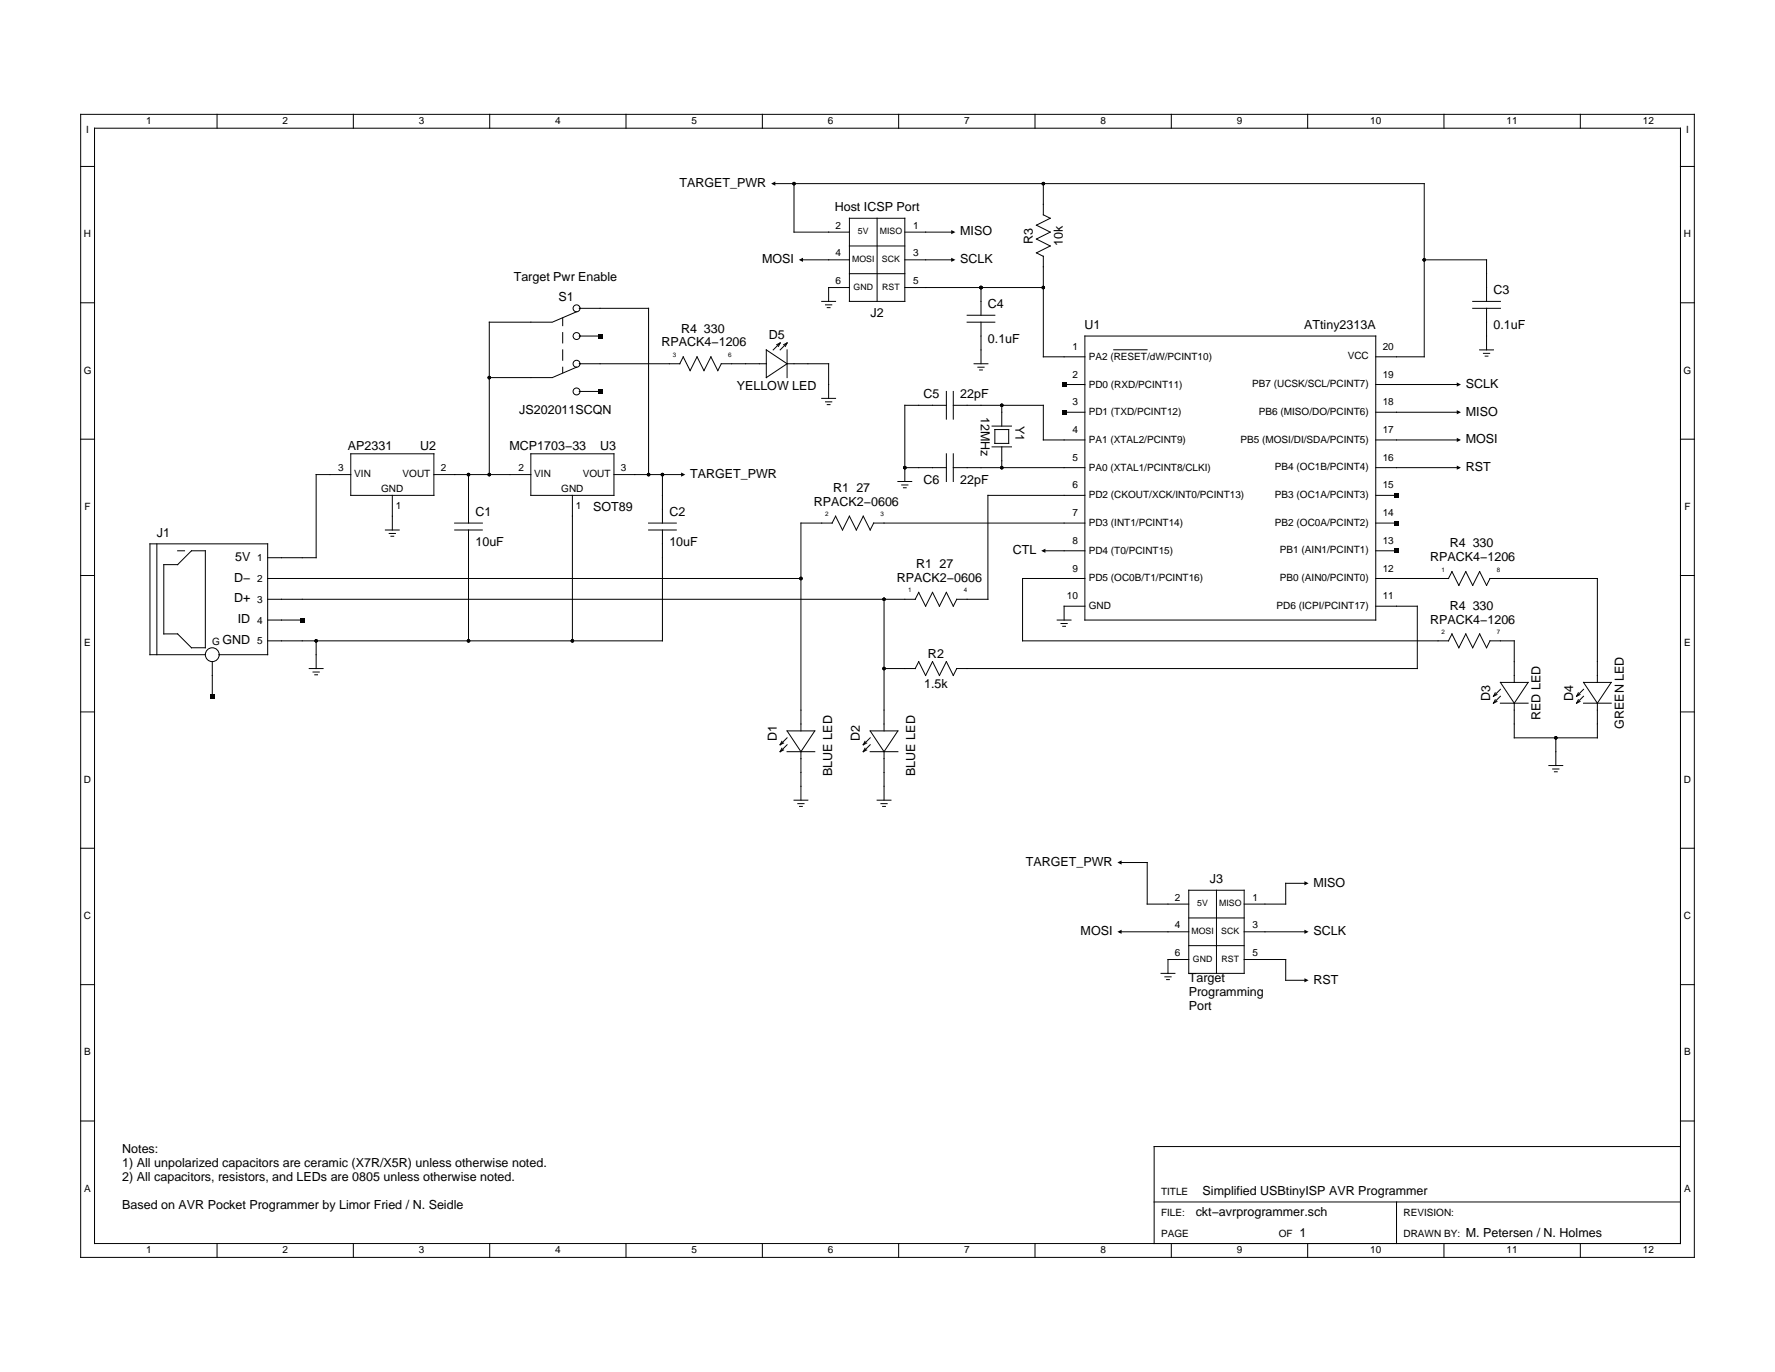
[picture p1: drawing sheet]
<svg xmlns="http://www.w3.org/2000/svg" width="279mm" height="216mm" viewBox="0 0 279 216" stroke-linecap="round" stroke-linejoin="round" font-family="sans-serif">
<g fill="none" stroke="#000" stroke-width=".16">
<path d="M12.7 18h254v179.9h-254zM34.2 18v2.2M55.6 18v2.2M77.1 18v2.2M98.5 18v2.2M120 18v2.2M141.5 18v2.2M162.9 18v2.2M184.4 18v2.2M205.8 18v2.2M227.3 18v2.2M248.8 18v2.2"/>
<path d="M12.7 26.2h2.2M14.9 20.2h249.6v175.5h-249.6zM121.7 28.9h102.5v27.2h-7.6M125 28.9v7.6h8.7M133.7 34.3h8.7v13.1h-8.7zM133.7 38.7h8.7M138.1 34.3v13.1M142.4 36.5h7.7M164.2 28.9v4.9l1.1 .5-2.2 1.1 2.2 1.1-2.2 1.1 2.2 1.1-2.2 1.1 1.1 .5v15.8h6.6M264.5 26.2h2.2M12.7 47.6h2.2M77 59.4h9.8"/>
<path d="M86.8 50.7h-9.8v24M88.6 50v1.2M88.6 52.3v1.7M88.6 55.1v1.6M88.6 57.8v.9M90.8 57.8l-3.9 1.6M90.8 49.1l-3.9 1.6M91.2 48.5h10.9v26.2M91.2 52.9h3.3M91.2 57.2h15.8l.6-1.1 1 2.2 1.1-2.2 1.1 2.2 1.1-2.2 1.1 2.2 .5-1.1h7.1M120.6 55.1l3.3 2.1-3.3 2.2zM122.8 54l-1.1 1.1"/>
<path d="M122.8 54l-.3 .5M122.8 54l-.5 .2M123.9 57.2h6.5v5.5M123.9 55.1v4.3M123.9 54l-1.1 1.1M123.9 54l-.3 .5M123.9 54l-.6 .2M126.1 40.9h7.6M129.3 47.4h2.2M129.9 48h1M130.2 48.4h.5M133.7 45.2h-3.3v2.2"/>
<path d="M133.7 43.1h8.7M142.4 40.9h7.7M142.4 45.2h21.8M152.2 49.6h4.4M152.2 50.7h4.4M153.3 57.2h2.2M153.9 57.8h1M154.2 58.2h.4M154.4 45.2v4.4M154.4 50.7v6.5M170.8 52.9h45.8v44.7h-45.8zM175.3 55h5.3"/>
<path d="M224.2 40.9h9.8v6.5M231.8 47.4h4.4M231.8 48.5h4.4M232.9 55.1h2.2M233.5 55.6h1M233.8 56h.4M234 48.5v6.6M264.5 47.6h2.2M12.7 69.1h2.2M55.2 74.7h-5.4v13.1h-7.7M55.2 71.4h13.1v6.6h-13.1zM61.8 78v5.4"/>
<path d="M68.3 74.7h15.3M73.7 74.7v7.6M83.6 71.4h13v6.6h-13zM90.1 78v22.8M91.2 61.6h3.3M96.6 74.7h10.9M104.3 74.7v7.6M129.3 62.7h2.2M129.9 63.2h1M130.2 63.7h.5M141.3 75.8h2.2M141.9 76.3h1"/>
<path d="M142.2 76.8h.4M142.4 73.6h6.6M149 63.8h-6.6v12M149 61.6v4.4M149 71.4v4.4M150.1 63.8h14.1v5.4h6.6M150.1 61.6v4.4M150.1 71.4v4.4M150.1 73.6h20.7M156.2 67.1h3M156.2 70.3h3M156.6 67.6h2.2v2.2h-2.2z"/>
<path d="M157.7 63.8v3.3M157.7 70.3v3.3M167.5 60.5h3.3M167.5 64.9h3.3M170.8 78h-15.3v16.3h-4.9l-.5 1.1-1.1-2.2-1.1 2.2-1.1-2.2-1.1 2.2-1.1-2.2-.5 1.1h-102M216.6 73.6h13M216.6 69.2h13M216.6 78h3.2M216.6 60.5h13M216.6 64.9h13M264.5 69.1h2.2M12.7 90.6h2.2"/>
<path d="M24.7 85.6v17.4M25.8 88.9h2.2l2.1-2.2h2.2v15.2h-2.2l-2.1-2.1h-2.2zM28 86.7h1.1M42.1 91h84M42.1 97.6h5.5M60.7 83.4h2.1M61.3 83.9h.9M61.5 84.4h.5M71.6 82.3h4.3M71.6 83.4h4.3M73.7 83.4v17.4M102.1 82.3h4.4"/>
<path d="M102.1 83.4h4.4M104.3 83.4v17.4h-62.2M131 82.3h-4.9v32.7M131.5 81.2l1.1 2.2 1.1-2.2 1.1 2.2 1.1-2.2 1.1 2.2 .5-1.1h33.3M131.5 81.2l-.5 1.1M139.2 94.3v20.7M164.2 86.7h6.6M166.4 97.6h2.2M167 98.1h1M167.3 98.6h.4M170.8 91h-9.8v9.8h67l.6-1 1 2.1 1.1-2.1 1.1 2.1 1.1-2.1 1.1 2.1 .5-1.1h3.9v6.6M170.8 95.4h-3.3v2.2"/>
<path d="M216.6 95.4h6.5v9.8h-72.5l-.5 1.1-1.1-2.2-1.1 2.2-1.1-2.2-1.1 2.2-1.1-2.2-.5 1.1h-4.9M216.6 91h11.4l.6-1.1 1 2.2 1.1-2.2 1.1 2.2 1.1-2.2 1.1 2.2 .5-1.1h16.9v16.4M216.6 86.7h3.2M216.6 82.3h3.2M264.5 90.6h2.2M12.7 112h2.2M32.3 103h-8.7v-17.4h18.5v17.4h-7.6M33.4 104.1v5.5M48.7 105.2h2.2M49.3 105.8h1M49.5 106.2h.5M49.8 100.8v4.4"/>
<path d="M123.1 117.7l-.3 .6M123.1 116.7l-.3 .5M123.3 118l-.5 .3M123.3 116.9l-.5 .3M123.9 115h4.4l-2.2 3.3zM123.9 118.3h4.4M123.9 116.1l-1.1 1.1M123.9 117.2l-1.1 1.1M126.1 118.3v7.6M136.2 117.7l-.3 .6M136.2 116.7l-.3 .5M136.4 118l-.5 .3"/>
<path d="M136.4 116.9l-.5 .3M137 115h4.3l-2.1 3.3zM137 118.3h4.3M137 116.1l-1.1 1.1M137 117.2l-1.1 1.1M139.2 118.3v7.6M235.4 110.1l-.3 .6M235.4 109l-.3 .6M235.6 110.4l-.5 .3M235.6 109.3l-.5 .3M236.2 107.4h4.3l-2.1 3.3zM236.2 110.7h4.3"/>
<path d="M236.2 108.5l-1.1 1.1M236.2 109.6l-1.1 1.1M238.4 110.7v5.4h13v-5.4M244.9 116.1v4.4M248.4 110.1l-.2 .6M248.4 109l-.2 .6M248.7 110.4l-.5 .3M248.7 109.3l-.5 .3M249.3 107.4h4.3l-2.2 3.3zM249.3 110.7h4.3M249.3 108.5l-1.1 1.1M249.3 109.6l-1.1 1.1"/>
<path d="M264.5 112h2.2M12.7 133.5h2.2M125 125.9h2.2M125.6 126.5h1M125.9 126.9h.4M138.1 125.9h2.1M138.7 126.5h.9M138.9 126.9h.5M176.2 135.7h4.4v6.6h6.5M205.7 139h-3.3v3.3h-6.6M243.8 120.5h2.2M244.4 121h1"/>
<path d="M244.7 121.4h.4M264.5 133.5h2.2M12.7 154.9h2.2M176.2 146.6h10.9M182.8 153.2h2.1M183.4 153.7h.9M183.6 154.2h.5M187.1 151h-3.2v2.2M187.1 148.8h8.7M187.1 144.4h8.7M187.1 140.1h8.7v13.1h-8.7zM191.5 140.1v13.1"/>
<path d="M195.8 146.6h9.9M195.8 151h6.6v3.3h3.3M264.5 154.9h2.2M12.7 176.4h2.2M264.5 176.4h2.2M34.2 195.7v2.2M55.6 195.7v2.2M77.1 195.7v2.2M98.5 195.7v2.2M120 195.7v2.2M141.5 195.7v2.2M162.9 195.7v2.2"/>
<path d="M181.7 189.1h82.8M184.4 195.7v2.2M205.8 195.7v2.2M219.8 189.1v6.6M227.3 195.7v2.2M248.8 195.7v2.2M264.5 180.4h-82.8v15.3"/>
<circle cx="90.8" cy="52.9" r=".55"/>
<circle cx="90.8" cy="57.2" r=".55"/>
<circle cx="90.8" cy="48.5" r=".55"/>
<circle cx="90.8" cy="61.6" r=".55"/>
<circle cx="33.4" cy="103" r="1.09"/>
</g>
<g fill="#000">
<path d="M121.4 28.9l.6-.3v.6zM149.7 36.2l.7 .3-.7 .4zM94.1 52.6h.7v.6h-.7zM125.7 40.9l.7-.3v.6zM149.7 40.6l.7 .3-.7 .3zM94.1 61.3h.7v.6h-.7zM107.2 74.4l.7 .3-.7 .3zM167.2 64.5h.6v.7h-.6zM167.2 60.2h.6v.6h-.6zM219.5 77.6h.7v.7h-.7zM229.3 60.2l.7 .3-.7 .3zM229.3 64.5l.7 .4-.7 .3z"/>
<path d="M229.3 68.9l.7 .3-.7 .4zM229.3 73.3l.7 .3-.7 .3zM47.3 97.2h.6v.7h-.6zM163.9 86.7l.7-.4v.7zM219.5 82h.7v.6h-.7zM219.5 86.3h.7v.7h-.7zM33.1 109.2h.6v.7h-.6zM175.9 135.7l.6-.3v.7zM205.3 138.7l.7 .3-.7 .3zM175.9 146.6l.6-.3v.7zM205.3 146.3l.7 .3-.7 .4zM205.3 153.9l.7 .4-.7 .3z"/>
<circle cx="125" cy="28.9" r=".27"/>
<circle cx="164.2" cy="28.9" r=".27"/>
<circle cx="77" cy="59.4" r=".27"/>
<circle cx="154.4" cy="45.2" r=".27"/>
<circle cx="164.2" cy="45.2" r=".27"/>
<circle cx="224.2" cy="40.9" r=".27"/>
<circle cx="73.7" cy="74.7" r=".27"/>
<circle cx="77" cy="74.7" r=".27"/>
<circle cx="102.1" cy="74.7" r=".27"/>
<circle cx="104.3" cy="74.7" r=".27"/>
<circle cx="142.4" cy="73.6" r=".27"/>
<circle cx="157.7" cy="73.6" r=".27"/>
<circle cx="157.7" cy="63.8" r=".27"/>
<circle cx="126.1" cy="91" r=".27"/>
<circle cx="139.2" cy="94.3" r=".27"/>
<circle cx="49.8" cy="100.8" r=".27"/>
<circle cx="73.7" cy="100.8" r=".27"/>
<circle cx="90.1" cy="100.8" r=".27"/>
<circle cx="139.2" cy="105.2" r=".27"/>
<circle cx="244.9" cy="116.1" r=".27"/>
</g>
<g font-size="2">
<text x="107" y="29.4">TARGET_PWR</text>
<text x="131.4" y="33.3">Host ICSP Port</text>
<text x="120" y="41.4">MOSI</text>
<text x="151.1" y="37">MISO</text>
<text x="151.1" y="41.4">SCLK</text>
<text x="162.6" y="38.3" transform="rotate(-90 162.6 38.3)">R3</text>
<text x="167.3" y="38.7" transform="rotate(-90 167.3 38.7)">10k</text>
<text x="80.9" y="44.2">Target Pwr Enable</text>
<text x="87.9" y="47.4">S1</text>
<text x="235.1" y="46.3">C3</text>
<text x="107.2" y="52.3">R4</text>
<text x="110.8" y="52.3">330</text>
<text x="121" y="53.4">D5</text>
<text x="137" y="49.9">J2</text>
<text x="155.5" y="48.5">C4</text>
<text x="155.5" y="54">0.1uF</text>
<text x="170.7" y="51.8">U1</text>
<text x="205.3" y="51.8">ATtiny2313A</text>
<text x="235.1" y="51.8">0.1uF</text>
<text x="104.1" y="54.5">RPACK4−1206</text>
<text x="81.7" y="65.2">JS202011SCQN</text>
<text x="116" y="61.4">YELLOW LED</text>
<text x="145.4" y="62.7">C5</text>
<text x="151.1" y="62.7">22pF</text>
<text x="154.4" y="65.6" transform="rotate(90 154.4 65.6)">12MHz</text>
<text x="230.7" y="61">SCLK</text>
<text x="230.7" y="65.4">MISO</text>
<text x="54.8" y="70.9">AP2331</text>
<text x="66.1" y="70.9">U2</text>
<text x="80.2" y="70.9">MCP1703−33</text>
<text x="94.5" y="70.9">U3</text>
<text x="159.9" y="67.1" transform="rotate(90 159.9 67.1)">Y1</text>
<text x="230.7" y="69.7">MOSI</text>
<text x="108.6" y="75.2">TARGET_PWR</text>
<text x="131.1" y="77.4">R1</text>
<text x="134.8" y="77.4">27</text>
<text x="145.4" y="76.1">C6</text>
<text x="151.1" y="76.1">22pF</text>
<text x="230.7" y="74.1">RST</text>
<text x="74.8" y="81.2">C1</text>
<text x="93.4" y="80.5">SOT89</text>
<text x="105.4" y="81.2">C2</text>
<text x="128.1" y="79.6">RPACK2−0606</text>
<text x="24.7" y="84.5">J1</text>
<text x="37" y="88.3">5V</text>
<text x="74.8" y="85.9">10uF</text>
<text x="105.4" y="85.9">10uF</text>
<text x="144.2" y="89.4">R1</text>
<text x="147.9" y="89.4">27</text>
<text x="159.4" y="87.2">CTL</text>
<text x="225.1" y="88.3">RPACK4−1206</text>
<text x="228.2" y="86.1">R4</text>
<text x="231.8" y="86.1">330</text>
<text x="36.8" y="91.5">D−</text>
<text x="36.8" y="94.8">D+</text>
<text x="141.2" y="91.6">RPACK2−0606</text>
<text x="228.2" y="95.9">R4</text>
<text x="231.8" y="95.9">330</text>
<text x="35" y="101.4">GND</text>
<text x="37.4" y="98.1">ID</text>
<text x="225.1" y="98.1">RPACK4−1206</text>
<text x="146.1" y="103.6">R2</text>
<text x="145.5" y="108.3">1.5k</text>
<text x="234.5" y="110.3" transform="rotate(-90 234.5 110.3)">D3</text>
<text x="242.5" y="113.3" transform="rotate(-90 242.5 113.3)">RED LED</text>
<text x="247.6" y="110.3" transform="rotate(-90 247.6 110.3)">D4</text>
<text x="122.3" y="116.7" transform="rotate(-90 122.3 116.7)">D1</text>
<text x="135.3" y="116.7" transform="rotate(-90 135.3 116.7)">D2</text>
<text x="255.6" y="114.7" transform="rotate(-90 255.6 114.7)">GREEN LED</text>
<text x="131" y="122.1" transform="rotate(-90 131 122.1)">BLUE LED</text>
<text x="144.1" y="122.1" transform="rotate(-90 144.1 122.1)">BLUE LED</text>
<text x="161.5" y="136.2">TARGET_PWR</text>
<text x="190.4" y="139">J3</text>
<text x="206.7" y="139.5">MISO</text>
<text x="170.1" y="147.1">MOSI</text>
<text x="206.7" y="147.1">SCLK</text>
<text x="187.1" y="154.5">Target</text>
<text x="206.7" y="154.8">RST</text>
<text x="187.1" y="156.7">Programming</text>
<text x="187.1" y="158.9">Port</text>
<text x="19.2" y="181.4">Notes:</text>
<text x="19.2" y="183.6">1) All unpolarized capacitors are ceramic (X7R/X5R) unless otherwise noted.</text>
<text x="19.2" y="185.8">2) All capacitors, resistors, and LEDs are 0805 unless otherwise noted.</text>
<text x="19.2" y="190.2">Based on AVR Pocket Programmer by Limor Fried / N. Seidle</text>
<text x="188.2" y="191.3">ckt−avrprogrammer.sch</text>
<text x="189.3" y="188.1">Simplified USBtinyISP AVR Programmer</text>
<text x="204.6" y="194.6">1</text>
<text x="230.7" y="194.6">M. Petersen / N. Holmes</text>
</g>
<g font-size="1.6">
<text x="13.6" y="21">I</text>
<text x="23" y="19.5">1</text>
<text x="44.5" y="19.5">2</text>
<text x="65.9" y="19.5">3</text>
<text x="87.4" y="19.5">4</text>
<text x="108.8" y="19.5">5</text>
<text x="130.3" y="19.5">6</text>
<text x="151.7" y="19.5">7</text>
<text x="173.2" y="19.5">8</text>
<text x="194.7" y="19.5">9</text>
<text x="215.7" y="19.5">10</text>
<text x="237.1" y="19.5">11</text>
<text x="258.6" y="19.5">12</text>
<text x="265.4" y="21">I</text>
<text x="131.5" y="36">2</text>
<text x="143.7" y="36">1</text>
<text x="13.2" y="37.3">H</text>
<text x="131.5" y="40.3">4</text>
<text x="143.7" y="40.3">3</text>
<text x="265" y="37.3">H</text>
<text x="131.5" y="44.7">6</text>
<text x="143.7" y="44.7">5</text>
<text x="13.2" y="58.8">G</text>
<text x="168.8" y="59.4">2</text>
<text x="168.8" y="55.1">1</text>
<text x="171.4" y="56.6">PA2 (RESET/dW/PCINT10)</text>
<text x="212.1" y="56.6">VCC</text>
<text x="217.6" y="55.1">20</text>
<text x="217.6" y="59.4">19</text>
<text x="265" y="58.8">G</text>
<text x="168.8" y="63.8">3</text>
<text x="171.4" y="65.3">PD1 (TXD/PCINT12)</text>
<text x="171.4" y="61">PD0 (RXD/PCINT11)</text>
<text x="197.1" y="60.9">PB7 (UCSK/SCL/PCINT7)</text>
<text x="198.1" y="65.3">PB6 (MISO/DO/PCINT6)</text>
<text x="217.6" y="63.8">18</text>
<text x="168.8" y="68.1">4</text>
<text x="171.4" y="69.7">PA1 (XTAL2/PCINT9)</text>
<text x="195.3" y="69.6">PB5 (MOSI/DI/SDA/PCINT5)</text>
<text x="217.6" y="68.1">17</text>
<text x="53.2" y="74.1">3</text>
<text x="55.8" y="75.1">VIN</text>
<text x="60" y="77.4">GND</text>
<text x="63.4" y="75.1">VOUT</text>
<text x="69.4" y="74.1">2</text>
<text x="81.6" y="74.1">2</text>
<text x="84.1" y="75.1">VIN</text>
<text x="88.4" y="77.4">GND</text>
<text x="91.7" y="75.1">VOUT</text>
<text x="97.7" y="74.1">3</text>
<text x="168.8" y="76.9">6</text>
<text x="168.8" y="72.5">5</text>
<text x="171.4" y="74.1">PA0 (XTAL1/PCINT8/CLKI)</text>
<text x="200.7" y="74">PB4 (OC1B/PCINT4)</text>
<text x="217.6" y="72.5">16</text>
<text x="217.6" y="76.9">15</text>
<text x="13.3" y="80.2">F</text>
<text x="62.3" y="80.2">1</text>
<text x="90.6" y="80.2">1</text>
<text x="168.8" y="81.2">7</text>
<text x="171.4" y="82.8">PD3 (INT1/PCINT14)</text>
<text x="171.4" y="78.4">PD2 (CKOUT/XCK/INT0/PCINT13)</text>
<text x="200.7" y="78.4">PB3 (OC1A/PCINT3)</text>
<text x="200.7" y="82.7">PB2 (OC0A/PCINT2)</text>
<text x="217.6" y="81.2">14</text>
<text x="265.1" y="80.2">F</text>
<text x="40.5" y="88.3">1</text>
<text x="168.8" y="89.9">9</text>
<text x="168.8" y="85.6">8</text>
<text x="171.4" y="87.1">PD4 (T0/PCINT15)</text>
<text x="201.5" y="87.1">PB1 (AIN1/PCINT1)</text>
<text x="217.6" y="85.6">13</text>
<text x="217.6" y="89.9">12</text>
<text x="40.5" y="91.6">2</text>
<text x="40.5" y="94.8">3</text>
<text x="167.9" y="94.3">10</text>
<text x="171.4" y="91.5">PD5 (OC0B/T1/PCINT16)</text>
<text x="171.4" y="95.9">GND</text>
<text x="200.9" y="95.8">PD6 (ICPI/PCINT17)</text>
<text x="201.5" y="91.4">PB0 (AIN0/PCINT0)</text>
<text x="217.6" y="94.3">11</text>
<text x="13.3" y="101.7">E</text>
<text x="33.4" y="101.5">G</text>
<text x="40.5" y="98.1">4</text>
<text x="40.5" y="101.4">5</text>
<text x="265.1" y="101.7">E</text>
<text x="13.2" y="123.2">D</text>
<text x="265" y="123.2">D</text>
<text x="184.9" y="141.7">2</text>
<text x="197.1" y="141.7">1</text>
<text x="13.2" y="144.6">C</text>
<text x="184.9" y="146.1">4</text>
<text x="197.1" y="146.1">3</text>
<text x="265" y="144.6">C</text>
<text x="184.9" y="150.4">6</text>
<text x="197.1" y="150.4">5</text>
<text x="13.3" y="166.1">B</text>
<text x="265.1" y="166.1">B</text>
<text x="13.3" y="187.5">A</text>
<text x="182.8" y="191.3">FILE:</text>
<text x="182.8" y="188.1">TITLE</text>
<text x="220.9" y="191.3">REVISION:</text>
<text x="265.1" y="187.5">A</text>
<text x="23" y="197.2">1</text>
<text x="44.5" y="197.2">2</text>
<text x="65.9" y="197.2">3</text>
<text x="87.4" y="197.2">4</text>
<text x="108.8" y="197.2">5</text>
<text x="130.3" y="197.2">6</text>
<text x="151.7" y="197.2">7</text>
<text x="173.2" y="197.2">8</text>
<text x="182.8" y="194.6">PAGE</text>
<text x="194.7" y="197.2">9</text>
<text x="201.3" y="194.6">OF</text>
<text x="215.7" y="197.2">10</text>
<text x="220.9" y="194.6">DRAWN BY:</text>
<text x="237.1" y="197.2">11</text>
<text x="258.6" y="197.2">12</text>
</g>
<g font-size="1.4">
<text x="134.1" y="41.2">MOSI</text>
<text x="135" y="36.9">5V</text>
<text x="138.5" y="36.9">MISO</text>
<text x="138.8" y="41.2">SCK</text>
<text x="134.4" y="45.6">GND</text>
<text x="138.9" y="45.6">RST</text>
<text x="188.5" y="142.6">5V</text>
<text x="191.9" y="142.6">MISO</text>
<text x="187.5" y="147">MOSI</text>
<text x="192.2" y="147">SCK</text>
<text x="187.8" y="151.3">GND</text>
<text x="192.3" y="151.3">RST</text>
</g>
<g font-size="1">
<text x="105.9" y="56.1">3</text>
<text x="114.6" y="56.1">6</text>
<text x="129.9" y="81.2">2</text>
<text x="138.6" y="81.2">3</text>
<text x="226.9" y="89.9">1</text>
<text x="235.6" y="89.9">8</text>
<text x="143" y="93.2">1</text>
<text x="151.7" y="93.2">4</text>
<text x="226.9" y="99.8">2</text>
<text x="235.6" y="99.8">7</text>
</g>
</svg>
